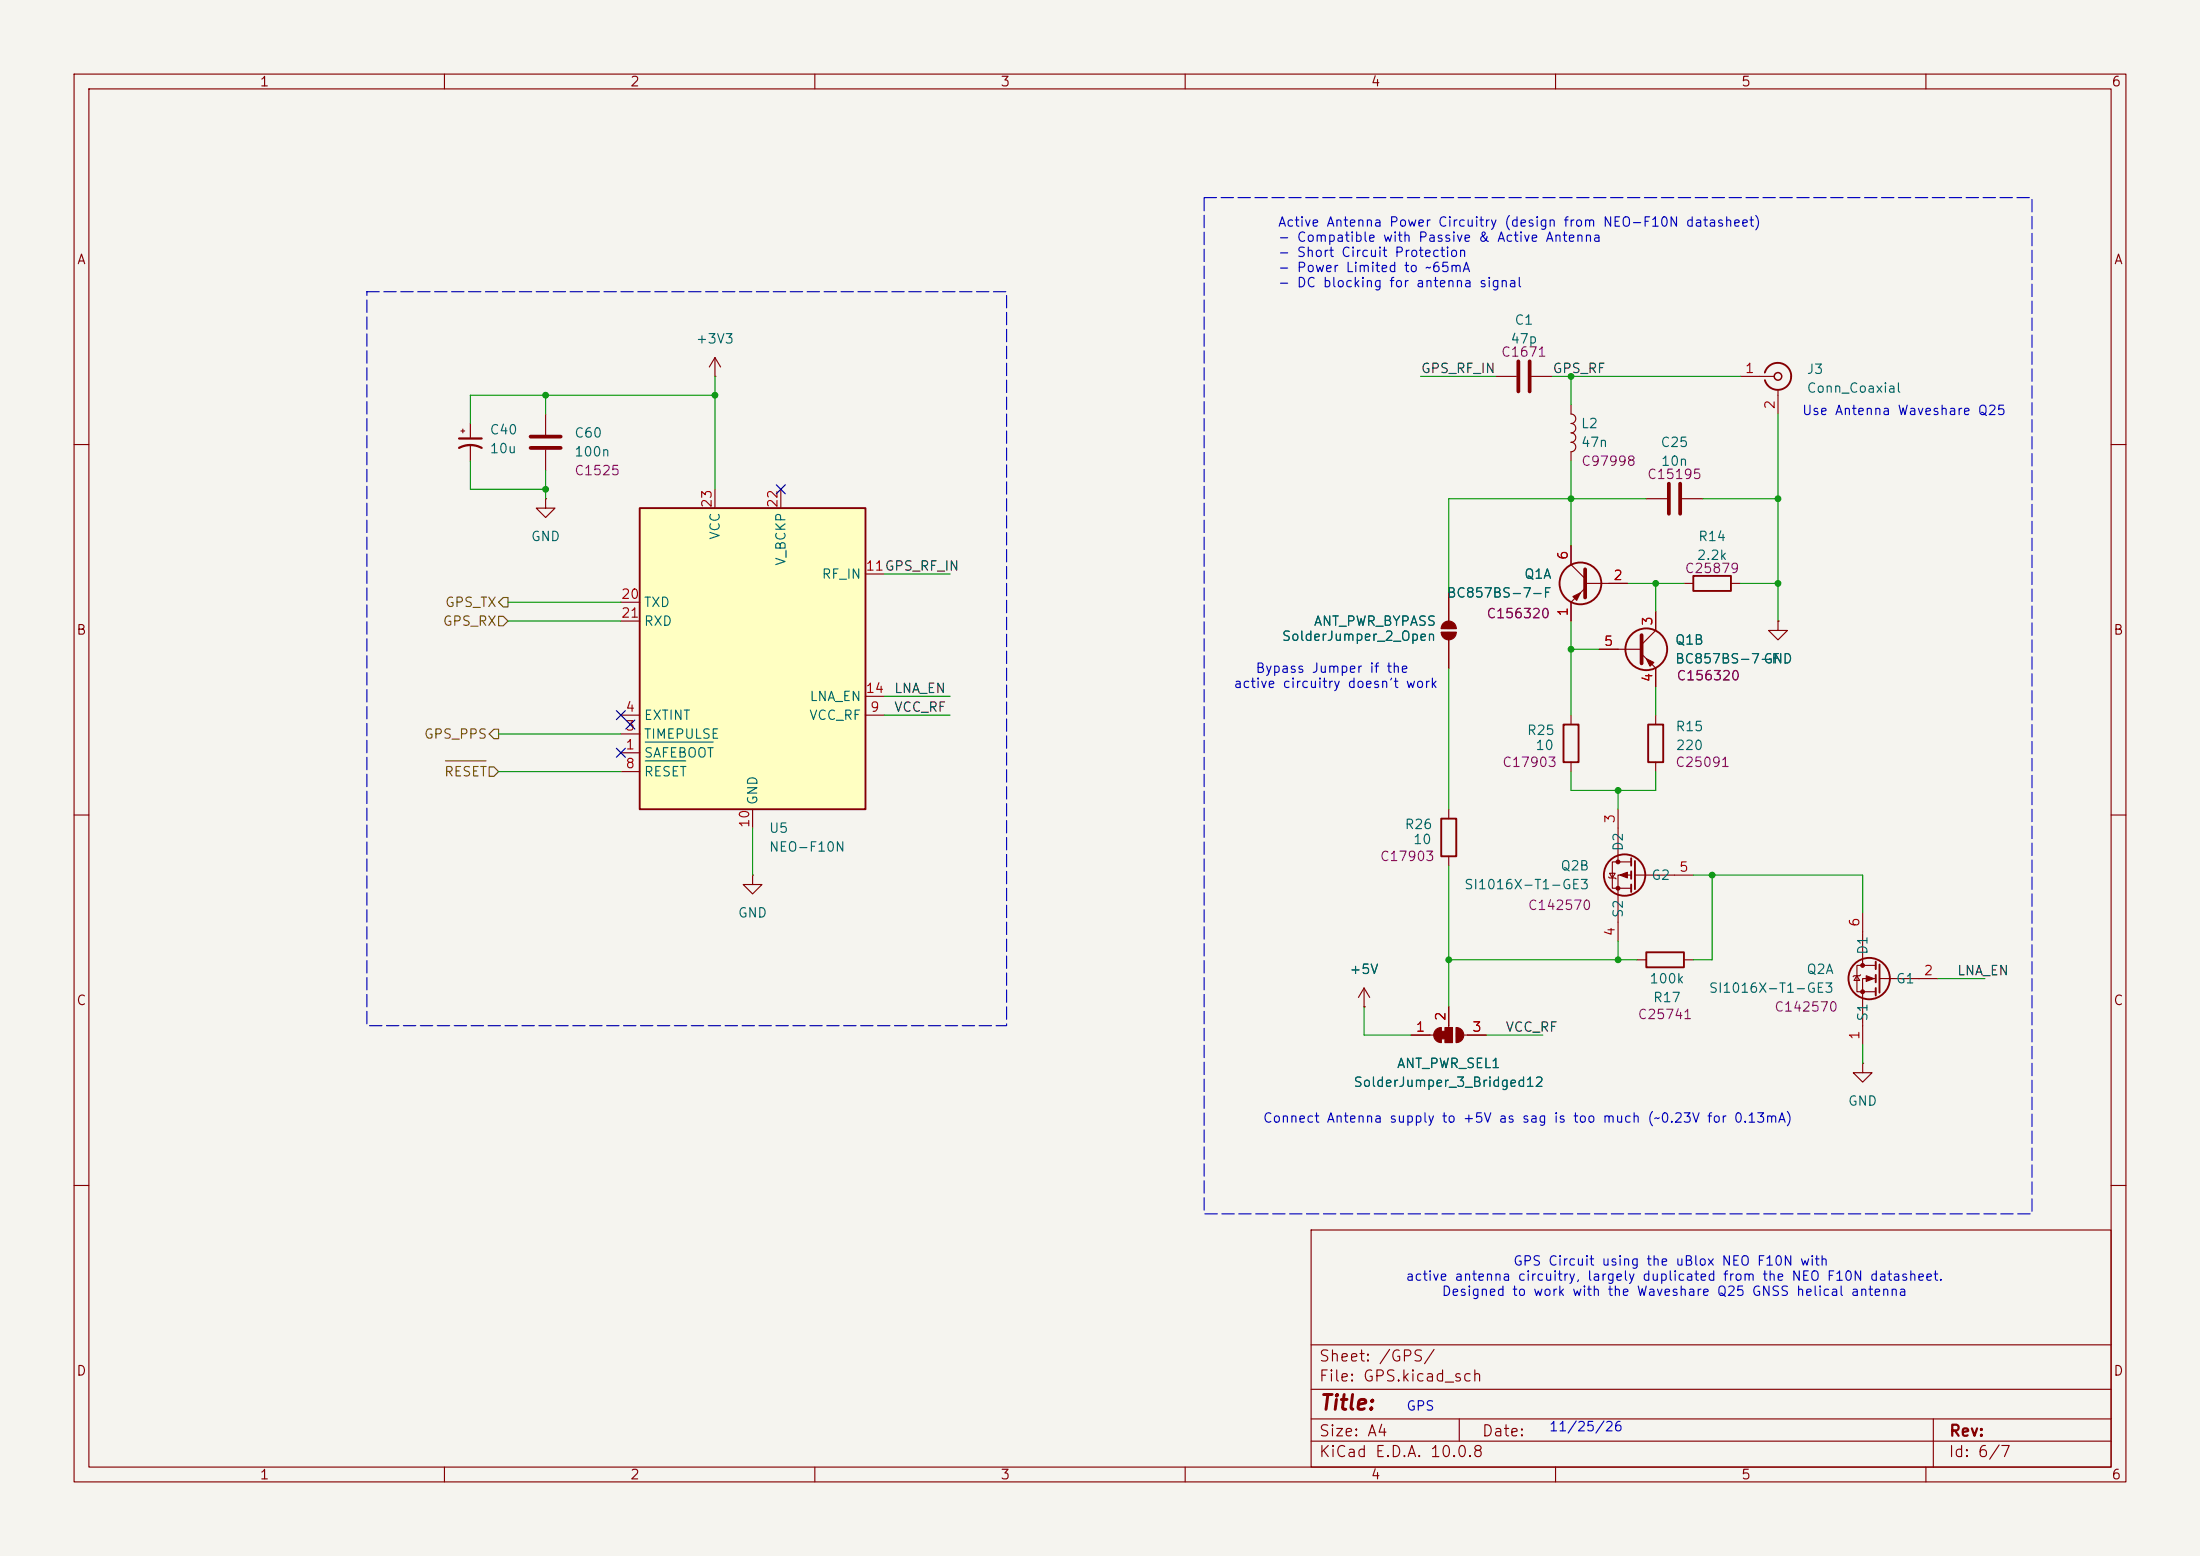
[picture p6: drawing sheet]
<svg xmlns="http://www.w3.org/2000/svg" width="297mm" height="210mm" viewBox="0 0 297 210" stroke-linecap="round" stroke-linejoin="round" font-family="sans-serif">
<path d="M0 0h297v210h-297z" fill="#f5f4ef" stroke="#f5f4ef" stroke-width=".14"/>
<g fill="none" stroke="#840000" stroke-width=".15">
<path d="M10 10h277v190h-277zM12 12h273v186h-273zM60 10v2M110 10v2M160 10v2M210 10v2M260 10v2M10 60h2M222.2 67.3h2.8M227.1 67.3h2.8M285 60h2M10 110h2"/>
<path d="M285 110h2M10 160h2M177 166h108v32h-108zM285 160h2M60 198v2M110 198v2M160 198v2M177 194.5h108M177 191.5h108M177 187.5h108M177 181.5h108M197 191.5v3"/>
<path d="M210 198v2M260 198v2M261 191.5v6.5"/>
</g>
<path d="M225.3 65.3v4M226.8 65.3v4" fill="none" stroke="#840000" stroke-width=".51"/>
<path d="M86.4 68.6h30.4v40.6h-30.4z" fill="#ffffc2"/>
<g fill="none" stroke="#840000" stroke-width=".25">
<path d="M238.3 50.3a1.81 1.81 0 0 1 2.7-1 1.81 1.81 0 0 1 .1 3 1.81 1.81 0 0 1-2.8-1M86.4 68.6h30.4v40.6h-30.4zM228.6 77.7h5.1v2.1h-5.1zM211.1 97.8h2v5.1h-2zM222.5 97.8h2v5.1h-2zM194.6 110.5h2v5.1h-2zM220.2 115.8v1M220.2 117.6v1M220.2 119.4v1M220.7 116.2v3.8M222.2 128.5h5.1v2.1h-5.1zM253.2 129.8v1"/>
<path d="M253.2 131.6v1M253.2 133.3v1.1M253.7 130.2v3.8"/>
<circle cx="213.4" cy="78.7" r="2.82"/>
<circle cx="222.2" cy="87.6" r="2.82"/>
<circle cx="219.3" cy="118.1" r="2.79"/>
<circle cx="252.3" cy="132.1" r="2.79"/>
</g>
<g fill="none" stroke="#840000" stroke-width=".15">
<path d="M62.2 58.2h.5M62.5 57.9v.5M63.5 57.2v2M73.7 55.9v2.8M96.5 50.8h.1M96.5 48.3v2.5M96.5 48.3l-.7 1.2M96.5 48.3l.8 1.2M201.9 50.8h2.8M206.8 50.8h2.7M212.1 54.6v1.3a.64 .64 0 0 1 .6 .6 .64 .64 0 0 1-.6 .7M212.1 57.2a.64 .64 0 0 1 .6 .6 .64 .64 0 0 1-.6 .6 .64 .64 0 0 1 .6 .7 .64 .64 0 0 1-.6 .6 .64 .64 0 0 1 .6 .6 .64 .64 0 0 1-.6 .7"/>
<path d="M234.9 50.8h4.6M240 52.6v3.3M63.5 60.2v2M73.7 67.3v1.3h1.2l-1.2 1.3-1.3-1.3h1.3M73.7 67.3h.1M73.7 60.7v2.8M96.5 66v2.6M105.4 66v2.6M116.8 77.5h2.6M212.1 61v1.2M212.1 73.7v2.5l1.9 1.9M214 79.4l-1.9 1.9v2.5"/>
<path d="M214 78.7h5.7M227.3 78.7h1.3M233.7 78.7h1.2M83.8 99.1h2.6M83.8 96.5h2.6M83.8 81.3h2.6M83.8 83.8h2.6M116.8 96.5h2.6M116.8 94h2.6M194.6 84.8h2M194.6 85.3h2M195.6 80v3.8"/>
<path d="M195.6 86.4v3.8M212.1 96.5v1.3M215.9 87.6h5.7M221.6 88.3l1.9 1.9v2.5M223.5 82.6v2.5l-1.9 1.9M223.5 96.5v1.3M240 83.8v1.3h1.3l-1.3 1.3-1.2-1.3h1.2M240 83.8h.1M83.8 101.6h2.6M83.8 104.1h2.6M101.6 118.1v1.3h1.3l-1.3 1.3-1.3-1.3h1.3M101.6 118.1h.1"/>
<path d="M101.6 109.2v2.6M195.6 109.2v1.3M195.6 115.6v1.2M212.1 102.9v1.2M217.2 118.4l.1 .1h.7l.2 .1M217.3 117.9h.7l-.3 .6zM218.4 109.2v7.1M220.2 118.1h-1.8v8.9M220.2 116.3h-2.5v3.6h2.5M220.7 118.1h7.9M223.5 102.9v1.2M184.1 135.9h.1"/>
<path d="M184.1 133.4l-.7 1.2M184.1 133.4l.8 1.2M184.1 133.4v2.5M190.5 139.7h3M194.6 138.7v2M195.6 135.9v2.8M196.6 138.7v2M197.6 139.7h3.1M221 129.5h1.2M227.3 129.5h1.3M250.7 131.7l.4 .6h-.8zM251.2 131.6l-.1 .1h-.8l-.1 .1"/>
<path d="M251.5 123.2l-.1 7.1M253.2 132.1h-1.8l.1 8.9M253.2 130.3h-2.5v3.6h2.5M253.7 132.1h7.9M251.5 143.5v1.3h1.2l-1.2 1.3-1.3-1.3h1.3M251.5 143.5h.1"/>
</g>
<path d="M87.1 100.2h9.2M87.1 102.7h5.5" fill="none" stroke="#006464" stroke-width=".15"/>
<path d="M71.6 58.9h4.1M205 48.8v4M206.5 48.8v4M71.6 60.5h4.1M214 76.8v3.8M221.6 85.7v3.8" fill="none" stroke="#840000" stroke-width=".51"/>
<g fill="#840000" stroke="#840000" stroke-width=".15">
<path d="M212.3 80.5l1.1-.5-.5 1z"/>
<path d="M194.6 139.2h.5v1h-.5z"/>
<path d="M193.8 139l.4-.3h.4v2a1.02 1.02 0 0 1-1-.6 1.02 1.02 0 0 1 .2-1.1z"/>
<path d="M195.1 138.7h1v2h-1z"/>
<path d="M196.6 138.7a1.02 1.02 0 0 1 1 1 1.02 1.02 0 0 1-1 1z"/>
<path d="M251.9 131.7l1.1 .4-1.1 .4z"/>
<path d="M222.2 88.9l1.1 .5-.5 .5z"/>
<path d="M194.9 84.1a1.02 1.02 0 0 1 1.1-.2 1.02 1.02 0 0 1 .6 .9h-2l.1-.4z"/>
<path d="M194.6 85.3h2a1.02 1.02 0 0 1-1 1.1 1.02 1.02 0 0 1-1-1.1z"/>
<path d="M218.7 118.1l1-.4v.8z"/>
<circle cx="251.5" cy="133.9" r=".25"/>
<circle cx="251.5" cy="130.3" r=".25"/>
<circle cx="218.4" cy="119.9" r=".25"/>
<circle cx="218.4" cy="116.3" r=".25"/>
</g>
<path d="M62 59.2h3M62 60.5a3.2 3.2 0 0 1 3 0" fill="none" stroke="#840000" stroke-width=".3"/>
<circle cx="240" cy="50.8" r=".51" fill="none" stroke="#840000" stroke-width=".2"/>
<path d="M66.7 98.4h.6v1.3h-.6l-.7-.6zM67.3 83.2h.6l.7 .6-.7 .7h-.6zM67.3 81.3l.6-.7h.7v1.3h-.7zM60.1 102.7h5.5M66 103.5h.7l.6 .6-.6 .7h-.7z" fill="none" stroke="#725600" stroke-width=".15"/>
<g fill="none" stroke="#009600" stroke-width=".15">
<path d="M73.7 53.3v2.6M96.5 50.8v15.2M96.5 53.3h-33v3.9M191.8 50.8h10.1M209.5 50.8h25.4M212.1 50.8v3.8M240 55.9v27.9M63.5 62.2v3.8h10.2M73.7 63.5v3.8M119.4 77.5h8.9M212.1 62.2v11.5M219.7 78.7h7.6"/>
<path d="M222.2 67.3h-26.6v12.7M223.5 78.7v3.9M229.9 67.3h10.1M234.9 78.7h5.1M67.3 99.1h16.5M68.6 83.8h15.2M68.6 81.3h15.2M119.4 94h8.9M119.4 96.5h8.9M195.6 90.2v19M212.1 83.8v12.7M212.1 87.6h3.8"/>
<path d="M223.5 92.7v3.8M67.3 104.1h16.5M101.6 111.8v6.3M195.6 116.8v19.1M212.1 104.1v2.6h11.4v-2.6M218.4 106.7v2.5M228.6 118.1h22.9v5.1M231.1 118.1v11.4h-2.5M184.1 135.9v3.8h6.4M195.6 129.5h25.4M200.7 139.7h7.6M218.4 127v2.5"/>
<path d="M261.6 132.1h6.4M251.5 141v2.5"/>
</g>
<path d="M104.8 65.4l1.2 1.2M106 65.4l-1.2 1.2M83.2 95.9l1.2 1.2M84.4 95.9l-1.2 1.2M84.5 97.2l1.2 1.2M85.7 97.2l-1.2 1.2M83.2 101l1.2 1.2M84.4 101l-1.2 1.2" fill="none" stroke="#000084" stroke-width=".15"/>
<path d="M49.5 39.4h86.4v99h-86.4zM162.6 26.7h111.7v137.1h-111.7z" fill="none" stroke="#0000c2" stroke-width=".15" stroke-dasharray="1.7 .6"/>
<g fill="#009600">
<circle cx="223.5" cy="78.7" r=".46"/>
<circle cx="212.1" cy="87.6" r=".46"/>
<circle cx="218.4" cy="106.7" r=".46"/>
<circle cx="231.1" cy="118.1" r=".46"/>
<circle cx="195.6" cy="129.5" r=".46"/>
<circle cx="218.4" cy="129.5" r=".46"/>
<circle cx="96.5" cy="53.3" r=".46"/>
<circle cx="73.7" cy="66" r=".46"/>
<circle cx="73.7" cy="53.3" r=".46"/>
<circle cx="212.1" cy="67.3" r=".46"/>
<circle cx="212.1" cy="50.8" r=".46"/>
<circle cx="240" cy="78.7" r=".46"/>
<circle cx="240" cy="67.3" r=".46"/>
</g>
<text font-size="2" fill="#840000" x="178" y="190.8">Title:</text>
<g font-size="1.5" fill="#840000">
<text x="178" y="184.1">Sheet: /GPS/</text>
<text x="178" y="186.8">File: GPS.kicad_sch</text>
<text x="178" y="197">KiCad E.D.A. 10.0.8</text>
<text x="178" y="194.2">Size: A4</text>
<text x="200" y="194.2">Date:</text>
<text x="263" y="197">Id: 6/7</text>
<text x="263" y="194.2">Rev:</text>
</g>
<g font-size="1.3" fill="#840000">
<text x="35" y="12">1</text>
<text x="85" y="12">2</text>
<text x="135" y="12">3</text>
<text x="185" y="12">4</text>
<text x="235" y="12">5</text>
<text x="285" y="12">6</text>
<text x="10.3" y="36">A</text>
<text x="285.3" y="36">A</text>
<text x="10.2" y="86">B</text>
<text x="285.2" y="86">B</text>
<text x="10.2" y="136">C</text>
<text x="285.2" y="136">C</text>
<text x="10.2" y="186">D</text>
<text x="285.2" y="186">D</text>
<text x="35" y="200">1</text>
<text x="85" y="200">2</text>
<text x="135" y="200">3</text>
<text x="185" y="200">4</text>
<text x="235" y="200">5</text>
<text x="285" y="200">6</text>
</g>
<g font-size="1.3" fill="#0000c2">
<text x="172.4" y="30.9">Active Antenna Power Circuitry (design from NEO-F10N datasheet)</text>
<text x="172.4" y="33">- Compatible with Passive &amp; Active Antenna</text>
<text x="172.4" y="35">- Short Circuit Protection</text>
<text x="172.4" y="37">- Power Limited to ~65mA</text>
<text x="172.4" y="39.1">- DC blocking for antenna signal</text>
<text x="243.2" y="56.3">Use Antenna Waveshare Q25</text>
<text x="166.5" y="93.2">active circuitry doesn't work</text>
<text x="169.4" y="91.1">Bypass Jumper if the</text>
<text x="170.4" y="151.8">Connect Antenna supply to +5V as sag is too much (~0.23V for 0.13mA)</text>
<text x="189.7" y="173.2">active antenna circuitry, largely duplicated from the NEO F10N datasheet.</text>
<text x="204.2" y="171.1">GPS Circuit using the uBlox NEO F10N with</text>
<text x="194.5" y="175.2">Designed to work with the Waveshare Q25 GNSS helical antenna</text>
<text x="189.8" y="190.7">GPS</text>
<text x="209" y="193.5">11/25/26</text>
</g>
<g font-size="1.3" fill="#006464">
<text x="93.9" y="46.7">+3V3</text>
<text x="203.8" y="46.7">47p</text>
<text x="204.4" y="44.1">C1</text>
<text x="243.8" y="50.8">J3</text>
<text x="243.8" y="53.3">Conn_Coaxial</text>
<text x="66" y="59">C40</text>
<text x="77.5" y="59.4">C60</text>
<text x="213.3" y="58.1">L2</text>
<text x="66" y="61.5">10u</text>
<text x="77.5" y="61.9">100n</text>
<text x="213.3" y="60.7">47n</text>
<text x="224.1" y="60.7">C25</text>
<text x="224.1" y="63.2">10n</text>
<text x="71.6" y="73.4">GND</text>
<text x="97.5" y="72.9" transform="rotate(-90 97.5 72.9)">VCC</text>
<text x="106.4" y="76.5" transform="rotate(-90 106.4 76.5)">V_BCKP</text>
<text x="229" y="75.9">2.2k</text>
<text x="229.2" y="73.4">R14</text>
<text x="86.8" y="82.2">TXD</text>
<text x="110.8" y="78.4">RF_IN</text>
<text x="195.2" y="81">BC857BS-7-F</text>
<text x="205.7" y="78.4">Q1A</text>
<text x="86.8" y="84.8">RXD</text>
<text x="173" y="86.8">SolderJumper_2_Open</text>
<text x="177.3" y="84.8">ANT_PWR_BYPASS</text>
<text x="226" y="87.3">Q1B</text>
<text x="226" y="89.9">BC857BS-7-F</text>
<text x="238" y="89.9">GND</text>
<text x="109.2" y="94.9">LNA_EN</text>
<text x="86.8" y="100">TIMEPULSE</text>
<text x="86.8" y="97.5">EXTINT</text>
<text x="109.2" y="97.5">VCC_RF</text>
<text x="206.1" y="99.5">R25</text>
<text x="207.2" y="101.5">10</text>
<text x="226.1" y="99">R15</text>
<text x="226.2" y="101.5">220</text>
<text x="86.8" y="102.6">SAFEBOOT</text>
<text x="86.8" y="105.1">RESET</text>
<text x="102.6" y="108.7" transform="rotate(-90 102.6 108.7)">GND</text>
<text x="103.7" y="112.7">U5</text>
<text x="189.5" y="112.2">R26</text>
<text x="103.7" y="115.3">NEO-F10N</text>
<text x="190.7" y="114.2">10</text>
<text x="210.6" y="117.8">Q2B</text>
<text x="219.4" y="115" transform="rotate(-90 219.4 115)">D2</text>
<text x="222.8" y="119.1">G2</text>
<text x="99.5" y="124.2">GND</text>
<text x="197.6" y="120.3">SI1016X-T1-GE3</text>
<text x="219.4" y="124" transform="rotate(-90 219.4 124)">S2</text>
<text x="182.1" y="131.8">+5V</text>
<text x="243.8" y="131.8">Q2A</text>
<text x="252.4" y="128.9" transform="rotate(-90 252.4 128.9)">D1</text>
<text x="222.6" y="133">100k</text>
<text x="223.1" y="135.6">R17</text>
<text x="230.6" y="134.3">SI1016X-T1-GE3</text>
<text x="252.4" y="137.9" transform="rotate(-90 252.4 137.9)">S1</text>
<text x="255.9" y="133">G1</text>
<text x="182.6" y="147">SolderJumper_3_Bridged12</text>
<text x="188.5" y="144.5">ANT_PWR_SEL1</text>
<text x="249.4" y="149.6">GND</text>
</g>
<g font-size="1.3" fill="#0f0f0f">
<text x="191.7" y="50.7">GPS_RF_IN</text>
<text x="209.5" y="50.7">GPS_RF</text>
<text x="120.6" y="93.9">LNA_EN</text>
<text x="120.6" y="96.4">VCC_RF</text>
<text x="264.1" y="132">LNA_EN</text>
<text x="203.2" y="139.6">VCC_RF</text>
</g>
<g font-size="1.3" fill="#840084">
<text x="202.6" y="48.5">C1671</text>
<text x="77.5" y="64.5">C1525</text>
<text x="213.4" y="63.2">C97998</text>
<text x="222.3" y="65">C15195</text>
<text x="227.4" y="77.7">C25879</text>
<text x="200.6" y="83.8">C156320</text>
<text x="226.2" y="92.1">C156320</text>
<text x="202.7" y="103.8">C17903</text>
<text x="226.1" y="103.8">C25091</text>
<text x="186.2" y="116.5">C17903</text>
<text x="206.2" y="123.1">C142570</text>
<text x="221" y="137.9">C25741</text>
<text x="239.4" y="136.9">C142570</text>
</g>
<g font-size="1.3" fill="#a90000">
<text x="235.5" y="50.7">1</text>
<text x="239.9" y="55.3" transform="rotate(-90 239.9 55.3)">2</text>
<text x="96.4" y="68.6" transform="rotate(-90 96.4 68.6)">23</text>
<text x="105.3" y="68.6" transform="rotate(-90 105.3 68.6)">22</text>
<text x="116.8" y="77.3">11GPS_RF_IN</text>
<text x="212" y="75.7" transform="rotate(-90 212 75.7)">6</text>
<text x="83.8" y="81.1">20</text>
<text x="83.8" y="83.7">21</text>
<text x="212" y="83.3" transform="rotate(-90 212 83.3)">1</text>
<text x="217.7" y="78.6">2</text>
<text x="216.4" y="87.5">5</text>
<text x="223.4" y="84.6" transform="rotate(-90 223.4 84.6)">3</text>
<text x="116.8" y="93.8">14</text>
<text x="223.4" y="92.2" transform="rotate(-90 223.4 92.2)">4</text>
<text x="84.4" y="101.5">1</text>
<text x="84.4" y="98.9">3</text>
<text x="84.4" y="96.4">4</text>
<text x="117.4" y="96.4">9</text>
<text x="84.4" y="104">8</text>
<text x="101.5" y="111.8" transform="rotate(-90 101.5 111.8)">10</text>
<text x="218.3" y="111.2" transform="rotate(-90 218.3 111.2)">3</text>
<text x="226.6" y="118">5</text>
<text x="251.3" y="125.2" transform="rotate(-90 251.3 125.2)">6</text>
<text x="218.3" y="126.5" transform="rotate(-90 218.3 126.5)">4</text>
<text x="259.6" y="131.9">2</text>
<text x="195.4" y="137.9" transform="rotate(-90 195.4 137.9)">2</text>
<text x="191" y="139.6">1</text>
<text x="198.7" y="139.6">3</text>
<text x="251.3" y="140.4" transform="rotate(-90 251.3 140.4)">1</text>
</g>
<g font-size="1.3" fill="#725600">
<text x="60" y="82.2">GPS_TX</text>
<text x="59.7" y="84.8">GPS_RX</text>
<text x="57.2" y="100">GPS_PPS</text>
<text x="59.9" y="105.1">RESET</text>
</g>
</svg>
